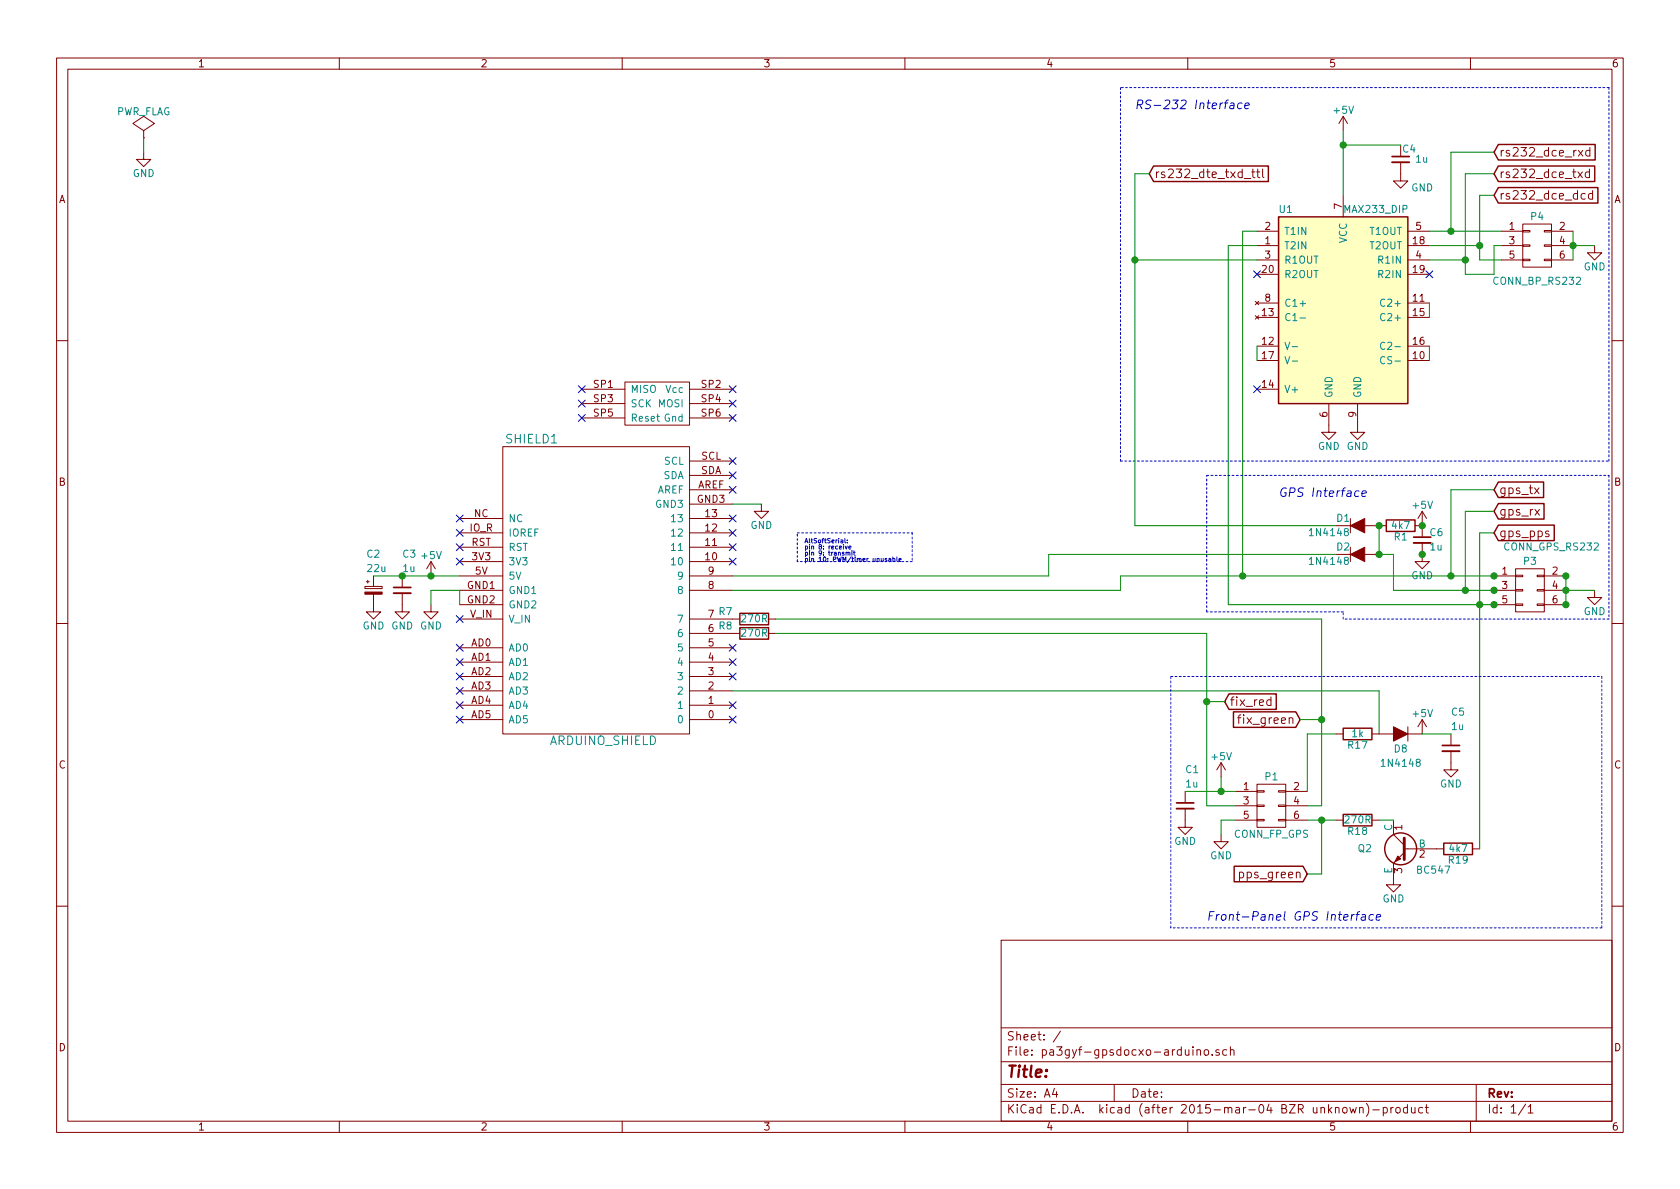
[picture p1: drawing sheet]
<svg xmlns="http://www.w3.org/2000/svg" width="297mm" height="210mm" viewBox="0 0 297 210" stroke-linecap="round" stroke-linejoin="round" font-family="sans-serif">
<g fill="none" stroke="#840000" stroke-width=".18">
<path d="M10 10.3h277v189.9h-277zM12 12.2h273v186.1h-273zM60 10.3v1.9M110 10.3v1.9M160 10.3v1.9M210 10.3v1.9M260 10.3v1.9M25.4 24.4h.1M25.4 23.1l1.9-1.3-1.9-1.2-1.9 1.2 1.9 1.3v1.3M25.4 26.9v1.3h1.3l-1.3 1.3-1.3-1.3h1.3M220 31.6h1.2M221.3 30.4h.6"/>
<path d="M221.5 29.9v1.3l.4 .2M222.2 30.4h.6M222.4 29.9v1.3l.4 .2M223.2 29.9v1.3l.3 .2M237.5 20.6v2.5M237.5 34.5v3.8M237.5 20.6l-.8 1.2M237.5 20.6l.8 1.2M247.6 28.7v3.3h1.3l-1.3 1.3-1.2-1.3h1.2M269.2 39.6h5.1v7.6h-5.1zM279 30.4l.8 1M279.1 26.6l.8 1"/>
<path d="M279.8 30.4l-.8 1M279.9 26.6l-.8 1M280.3 34.3a.48 .48 0 0 0-.7 .1v.7a.48 .48 0 0 0 .7 0M281 30.5a.48 .48 0 0 0-.6 .1v.7a.48 .48 0 0 0 .6 0M281 29.9v1.5M281.1 26.7a.48 .48 0 0 0-.7 0v.8a.48 .48 0 0 0 .7 0M281.1 26.1v1.5M281.6 34.3a.48 .48 0 0 0-.7 .1v.7a.48 .48 0 0 0 .7 0M281.6 33.7v1.5M221.9 53.3l.7 .6M221.9 55.8l.7 .6M222.2 40.9h3.9"/>
<path d="M222.2 43.4h3.9M222.2 46h3.9M222.2 53.6h3.9M222.2 48.5h3.9M222.2 56.1h3.9M222.6 53.3l-.7 .6M222.6 55.8l-.7 .6M248.9 40.9h3.8M248.9 43.4h3.8M248.9 46h3.8M248.9 53.6h3.8M248.9 48.5h3.8"/>
<path d="M248.9 56.1h3.8M265.4 40.9h3.8M265.4 43.4h3.8M265.4 46h3.8M269.2 45.8h1.3v.3h-1.3zM269.2 43.3h1.3v.3h-1.3zM269.2 40.8h1.3v.2h-1.3zM273 45.8h1.3v.3h-1.3zM273 43.3h1.3v.3h-1.3zM273 40.8h1.3v.2h-1.3zM274.3 40.9h3.8M274.3 43.4h3.8"/>
<path d="M274.3 46h3.8M281.9 43.4v1.3h1.3l-1.3 1.3-1.2-1.3h1.2M10 60.2h2M88.9 79h33v50.8h-33zM102.9 68.8h7.6M102.9 71.4h7.6M102.9 73.9h7.6M110.5 67.6h11.4v7.6h-11.4zM121.9 68.8h7.6M121.9 71.4h7.6M121.9 73.9h7.6M222.2 68.8h3.9"/>
<path d="M222.2 63.7h3.9M222.2 61.2h3.9M234.9 71.4v5h1.3l-1.3 1.3-1.2-1.3h1.2M240 71.4v5h1.3l-1.3 1.3-1.2-1.3h1.2M248.9 63.7h3.8M248.9 61.2h3.8M285 60.2h2M76.2 99.3l-.8 1.3M76.2 99.3v2.5M76.2 99.3l.8 1.3M81.3 99.3h7.6M81.3 96.8h7.6"/>
<path d="M81.3 94.2h7.6M81.3 91.7h7.6M121.9 99.3h7.6M121.9 96.8h7.6M121.9 94.2h7.6M121.9 91.7h7.6M121.9 84.1h7.6M121.9 81.5h7.6M121.9 89.1h7.6M121.9 86.6h7.6M134.6 89.1v1.3h1.3l-1.3 1.3-1.3-1.3h1.3M236.2 93h2.6"/>
<path d="M236.2 98h2.6M238.8 91.7v2.5M238.8 96.8v2.5M241.3 93h3.8M241.3 98h2.5M250.2 93h1.3M251.5 96v3.3h1.2l-1.2 1.3-1.3-1.3h1.3M251.5 90.4v4.5M251.5 90.4l-.8 1.3M251.5 90.4l.7 1.3M271.3 86.3l.8 1M271.4 90.1l.8 1"/>
<path d="M272.1 86.3l-.8 1M272.2 90.1l-.8 1M273.8 94l-.3-.1-.2 .2v.2l.5 .2v.3h-.5M10 110.3h2M64.5 103.7h3.1v.4h-3.1zM64.8 102.9h.5M65 102.6v.5M66 105.1v3.1h1.3l-1.3 1.3-1.2-1.3h1.2M66 101.8v1.9M71.1 104.9v3.3h1.3l-1.3 1.3-1.3-1.3h1.3M71.1 101.8v2M76.2 106.9v1.3h1.3l-1.3 1.3-1.3-1.3h1.3"/>
<path d="M81.3 119.6h7.6M81.3 117.1h7.6M81.3 114.5h7.6M81.3 109.5h7.6M81.3 104.4h7.6M81.3 101.8h7.6M81.3 106.9h7.6M121.9 119.6h7.6M121.9 117.1h7.6M121.9 114.5h7.6M121.9 112h8.9M121.9 109.5h8.9"/>
<path d="M121.9 104.4h7.6M121.9 101.8h7.6M135.9 112h1.3M135.9 109.5h1.3M264.2 104.4h3.8M264.2 101.8h3.8M264.2 106.9h3.8M268 106.8h1.2v.3h-1.2zM268 104.3h1.2v.2h-1.2zM268 101.7h1.2v.3h-1.2zM268 100.6h5v7.6h-5zM271.8 106.8h1.2v.3h-1.2z"/>
<path d="M271.8 104.3h1.2v.2h-1.2zM271.8 101.7h1.2v.3h-1.2zM273 104.4h3.9M273 101.8h3.9M273 106.9h3.9M281.9 104.4v1.3h1.3l-1.3 1.2-1.2-1.2h1.2M285 110.3h2M81.3 127.2h7.6M81.3 124.7h7.6M81.3 122.2h7.6M121.9 127.2h7.6M121.9 124.7h7.6"/>
<path d="M121.9 122.2h7.6M209.5 139.9v2M215.9 134.9l-.8 1.2M215.9 134.9v2.5M215.9 134.9l.8 1.2M218.4 139.9h3.8M222.2 139.8h1.3v.3h-1.3zM222.2 138.7h5.1v7.6h-5.1zM224.7 123.8a.48 .48 0 0 0-.6 .1v.7a.48 .48 0 0 0 .6 .1M224.7 123.2v1.6M226.1 139.8h1.2v.3h-1.2zM227.3 139.9h3.8"/>
<path d="M236.2 129.8h1.3M242.6 129.8h3.8M248.9 128.5v2.6M251.5 127.2v2.6h-2.6M251.5 127.2l-.8 1.3M251.5 127.2l.7 1.3M256.5 132.8v3.3h1.3l-1.3 1.3-1.2-1.3h1.2M256.5 129.8v1.9M209.5 143v3.3h1.3l-1.3 1.3-1.2-1.3h1.2M215.9 147.6v1.2h1.3l-1.3 1.3-1.3-1.3h1.3M218.4 142.5h3.8M218.4 145h3.8"/>
<path d="M222.2 144.9h1.3v.3h-1.3zM222.2 142.4h1.3v.2h-1.3zM226.1 144.9h1.2v.3h-1.2zM226.1 142.4h1.2v.2h-1.2zM227.3 142.5h3.8M227.3 145h3.8M236.2 145h1.3M242.6 145h1.2M246.4 145v2.6l1.9 1.9M248.3 150.7l-1.9 1.9v3.9h1.2l-1.2 1.2-1.3-1.2h1.3M248.3 150.1h7M260.3 150.1h1.3"/>
<path d="M10 160.2h2M177 166.3h108v32h-108zM285 160.2h2M60 198.3v1.9M110 198.3v1.9M160 198.3v1.9M177 194.8h108M177 191.8h108M177 187.8h108M177 181.8h108M186.4 192.5l-.3 1h.9M186.8 193v1"/>
<path d="M187.5 182.3l-1.3 2M197 191.8v3M210 198.3v1.9M210.9 185.1v.2M210.9 185.6v1M211.6 185.7l.2-.1 .4 .1 .1 .9M211.6 185.6v1M213 185.7l.2-.1 .4 .1 .1 .6-.1 .2-.4 .1-.2-.1zM214.3 186.5v.1M215.5 185.7a.37 .37 0 0 0-.5 .1v.2l.5 .2 .1 .1-.2 .3-.4-.1M216.9 185.7l-.4-.1-.3 .3 .1 .6 .2 .1 .4-.1M217.6 185.7l.2-.1 .3 .1 .1 .9"/>
<path d="M217.6 185.1v1.5M237.5 196l.2-.2 .4 .2 .1 .5-.2 .2-.3 .1-.2-.1zM238.7 195.8l.3 1 .2-.7 .3 .7 .3-1M240.4 196l.2-.2 .4 .1v.9M240.4 195.8v1M241.6 195.1a1.71 1.71 0 0 1 0 2.3M242.7 196.3h1.2M244.6 195.9l.4-.1 .3 .3-.1 .6h-.6M244.6 195.8v1.5M245.9 195.8v1M246.4 195.8l-.5 .3M246.9 196l.2-.2 .4 .2 .1 .5-.2 .2-.3 .1-.2-.1z"/>
<path d="M248.8 195.9l-.4-.1-.3 .3 .1 .6 .2 .1 .4-.1M248.8 195.3v1.5M249.6 195.8v.9l.4 .1 .2-.1M250.2 195.8v1M251.5 195.9l-.4-.1-.3 .3 .1 .6 .2 .1 .4-.1M252 195.8h.6M252.2 195.3v1.3l.4 .2M260 198.3v1.9M261 191.8v6.5M269.7 195.2l-1.2 2M270.2 195.8l.4-.5v1.5M270.2 196.8h.8"/>
</g>
<g fill="none" stroke="#840000" stroke-width=".25">
<path d="M204 29.4h20.3v2.7h-20.3l-.8-1.4zM226.1 38.3h22.8v33.1h-22.8zM264.9 29.4h17.1v2.7h-17.1l-.7-1.4zM264.9 25.5h17.1v2.8h-17.1l-.7-1.4zM264.9 33.2h17.6v2.7h-17.6l-.7-1.4zM245.1 91.9h5.1v2.1h-5.1zM264.9 85.2h8v2.8h-8l-.7-1.4zM264.9 89h8.1v2.8h-8.1l-.7-1.4zM264.9 92.9h9.9v2.7h-9.9l-.7-1.4zM130.8 111h5.1v2h-5.1zM130.8 108.5h5.1v2h-5.1zM217.3 122.7h8.4v2.7h-8.4l-.8-1.3z"/>
<path d="M218.1 125.9h11l.8 1.3-.8 1.4h-11zM237.5 128.8h5.1v2h-5.1zM218.2 153.2h12.2l.7 1.4-.7 1.3h-12.2zM237.5 144h5.1v2h-5.1zM255.3 149.1h5v2h-5z"/>
<circle cx="247.6" cy="150.1" r="2.82"/>
</g>
<path d="M226.1 38.3h22.8v33.1h-22.8z" fill="#ffffc2" stroke="#ffffc2" stroke-width=".25"/>
<path d="M229.9 56.2h.9M227.2 60.5l.4 1.3 .4-1.3M227.2 63.1l.4 1.2 .4-1.2M228.5 61.3h.9M228.5 63.8h.9M244.9 63.2a.5 .5 0 0 0-.7 0 .5 .5 0 0 0-.1 .6l.1 .3a.41 .41 0 0 0 .7 .1M244.9 60.6a.5 .5 0 0 0-.7 0 .5 .5 0 0 0-.1 .6l.1 .4a.41 .41 0 0 0 .7 .1" fill="none" stroke="#008484" stroke-width=".18"/>
<g fill="none" stroke="#000084" stroke-width=".18">
<path d="M221.6 47.9l1.3 1.2M222.9 47.9l-1.3 1.2M252.1 47.9l1.2 1.2M253.3 47.9l-1.2 1.2M102.3 68.2l1.2 1.2M102.3 70.8l1.2 1.2M102.3 73.3l1.2 1.2M103.5 68.2l-1.2 1.2M103.5 70.8l-1.2 1.2M103.5 73.3l-1.2 1.2M128.9 68.2l1.2 1.2M128.9 70.8l1.2 1.2"/>
<path d="M128.9 73.3l1.2 1.2M130.1 68.2l-1.2 1.2M130.1 70.8l-1.2 1.2M130.1 73.3l-1.2 1.2M221.6 68.2l1.3 1.2M222.9 68.2l-1.3 1.2M80.7 98.7l1.2 1.2M80.7 96.2l1.2 1.2M80.7 93.6l1.2 1.2M80.7 91.1l1.2 1.2M81.9 98.7l-1.2 1.2M81.9 96.2l-1.2 1.2"/>
<path d="M81.9 93.6l-1.2 1.2M81.9 91.1l-1.2 1.2M128.9 80.9l1.2 1.2M128.9 83.5l1.2 1.2M128.9 86l1.2 1.2M128.9 98.7l1.2 1.2M128.9 96.2l1.2 1.2M128.9 93.6l1.2 1.2M128.9 91.1l1.2 1.2M130.1 80.9l-1.2 1.2M130.1 83.5l-1.2 1.2M130.1 86l-1.2 1.2"/>
<path d="M130.1 98.7l-1.2 1.2M130.1 96.2l-1.2 1.2M130.1 93.6l-1.2 1.2M130.1 91.1l-1.2 1.2M80.7 108.9l1.2 1.2M80.7 113.9l1.2 1.3M80.7 116.5l1.2 1.2M80.7 119l1.2 1.2M81.9 108.9l-1.2 1.2M81.9 119l-1.2 1.2M81.9 113.9l-1.2 1.3M81.9 116.5l-1.2 1.2"/>
<path d="M128.9 119l1.2 1.2M128.9 116.5l1.2 1.2M128.9 113.9l1.2 1.3M130.1 119l-1.2 1.2M130.1 116.5l-1.2 1.2M130.1 113.9l-1.2 1.3M80.7 121.6l1.2 1.2M80.7 124.1l1.2 1.2M80.7 126.6l1.2 1.3M81.9 121.6l-1.2 1.2M81.9 124.1l-1.2 1.2M81.9 126.6l-1.2 1.3"/>
<path d="M128.9 124.1l1.2 1.2M128.9 126.6l1.2 1.3M130.1 124.1l-1.2 1.2M130.1 126.6l-1.2 1.3"/>
</g>
<path d="M246.1 28.7h3.1M249.9 96h3.1M69.6 104.9h3M255 132.8h3.1M208 143h3.1" fill="none" stroke="#840000" stroke-width=".33"/>
<path d="M246.1 27.7h3.1M249.9 95h3.1M69.6 103.9h3M255 131.8h3.1M208 142h3.1" fill="none" stroke="#840000" stroke-width=".3"/>
<g fill="#840000" stroke="#840000" stroke-width=".18">
<path d="M64.5 104.7h3.1v.4h-3.1z"/>
<path d="M246.4 128.5l2.5 1.3-2.5 1.3z"/>
<path d="M247.1 151.4l.5 .5-1 .5z"/>
<path d="M238.8 93l2.5-1.3v2.5z"/>
<path d="M238.8 98l2.5-1.2v2.5z"/>
</g>
<path d="M248.3 148.2v3.8" fill="none" stroke="#840000" stroke-width=".51"/>
<g fill="none" stroke="#0000c2" stroke-width=".18">
<path d="M217.6 18.3h.6l-.1 .9M218.2 18.6h-.5a.32 .32 0 0 0-.2 .5h.6M219.6 18.3a.5 .5 0 0 0-.8 .2v.4l.1 .2h.6M220.1 18.7l.8-.1-.1-.3h-.6l-.1 .7 .2 .2 .4-.1M148.7 95.5h.3v.5M149 95.7l-.4 .1 .1 .2h.3M149.1 96.3v.1M149.1 96.6v.5M149.4 95.2v.7l.1 .1M149.4 96.6l.2 .5 .2-.5M149.6 97.7h.3v.5M149.6 97.7v.5"/>
<path d="M149.8 95.9v.1M149.8 95.5v.1M149.9 97.8l.3-.1 .1 .5M150.1 96.8l.4-.1-.1-.1-.3 .1v.3h.3M150.6 97.4v.1M150.6 97.7v.5M150.9 97.7h.3M151 97.4v.7l.2 .1M156.8 98.8l-.3 .1v.1l.3 .1v.1h-.3M157.1 98.8h.4v.5M157.5 98.9l-.4 .2 .1 .2 .3-.1M157.9 98.8h.3v.1v.3h-.3"/>
<path d="M157.9 98.5v.8M158.6 98.5v.7l.1 .1M159 99l.3-.1v-.1l-.3 .1v.3h.3M240.3 86.9a.5 .5 0 0 0-.8 .2v.4l.1 .2h.6M240.8 87.3l.8-.2-.1-.2h-.6l-.1 .7 .2 .2 .4-.1M239.4 161.7l-.2 .1-.2 .2M239.8 161.7h.5M240.4 161.2l-.4 .2-.2 1.3M240.8 161.8h.6v.9M241.5 162.1h-.6a.32 .32 0 0 0-.2 .6h.7M242.8 161.8a.5 .5 0 0 0-.7 .2l-.1 .5 .2 .2h.5M243.4 162.2l.7-.1v-.3h-.6l-.2 .7 .2 .2h.5"/>
</g>
<g fill="none" stroke="#008400" stroke-width=".18">
<path d="M25.4 24.4v2.5M203.2 30.7h-2.5v62.3h35.5M237.5 23.1v11.4M237.5 25.6h10.1M264.2 30.7h-5.1v17.8h5.1v-5.1h1.2M264.2 34.5h-2.6v11.5h3.8M264.2 26.9h-7.7v14M200.7 46h21.5M222.2 43.4h-5v63.5h47M222.2 40.9h-2.5v60.9M252.7 53.6v2.5M252.7 43.4h8.9"/>
<path d="M252.7 40.9h12.7M252.7 46h6.4M278.1 40.9v5.1M278.1 43.4h3.8M222.2 61.2v2.5M252.7 61.2v2.5M129.5 89.1h5.1M236.2 98h-50.8v3.8h-55.9M243.8 93v5h2.6v6.4h17.8M264.2 94.2h-2.6v55.9M264.2 86.6h-7.7v15.2M264.2 90.4h-5.1v14"/>
<path d="M66 101.8h15.3M76.2 106.9v-2.5h5.1v2.5M137.2 109.5h96.5v33h-2.6M137.2 112h76.2v30.5h5M264.2 101.8h-66.1v2.6h-68.6M276.9 101.8v5.1M276.9 104.4h5M129.5 122.2h114.3v7.6M209.5 139.9h8.9M213.4 124.1h3.1M215.9 137.4v2.5M229.9 127.2h3.8"/>
<path d="M236.2 129.8h-5.1v10.1M251.5 129.8h5M218.4 145h-2.5v2.6M231.1 145h5.1M233.7 145v9.6h-2.6M243.8 145h2.6"/>
</g>
<g fill="#008400" stroke="#008400" stroke-width=".25">
<circle cx="276.9" cy="104.4" r=".51"/>
<circle cx="278.1" cy="43.4" r=".51"/>
<circle cx="237.5" cy="25.6" r=".51"/>
<circle cx="256.5" cy="101.8" r=".51"/>
<circle cx="219.7" cy="101.8" r=".51"/>
<circle cx="259.1" cy="104.4" r=".51"/>
<circle cx="261.6" cy="106.9" r=".51"/>
<circle cx="200.7" cy="46" r=".51"/>
<circle cx="76.2" cy="101.8" r=".51"/>
<circle cx="71.1" cy="101.8" r=".51"/>
<circle cx="256.5" cy="40.9" r=".51"/>
<circle cx="259.1" cy="46" r=".51"/>
<circle cx="261.6" cy="43.4" r=".51"/>
<circle cx="215.9" cy="139.9" r=".51"/>
<circle cx="243.8" cy="93" r=".51"/>
<circle cx="243.8" cy="98" r=".51"/>
<circle cx="276.9" cy="101.8" r=".51"/>
<circle cx="276.9" cy="106.9" r=".51"/>
<circle cx="264.2" cy="106.9" r=".51"/>
<circle cx="264.2" cy="104.4" r=".51"/>
<circle cx="264.2" cy="101.8" r=".51"/>
<circle cx="251.5" cy="98" r=".51"/>
<circle cx="251.5" cy="93" r=".51"/>
<circle cx="213.4" cy="124.1" r=".51"/>
<circle cx="233.7" cy="127.2" r=".51"/>
<circle cx="233.7" cy="145" r=".51"/>
</g>
<g fill="none" stroke="#0000c2" stroke-width=".18" stroke-dasharray=".3 .4">
<path d="M198.1 15.5v66M284.5 15.5h-86.4M141 94.2h20.3M141 99.3v-5.1M161.3 94.2v5.1M161.3 99.3h-20.3M198.1 81.5h86.4M213.4 84.1h71.1M284.5 81.5v-66M284.5 84.1v25.4M207 119.6h76.2M213.4 108.2v-24.1"/>
<path d="M237.5 109.5v-1.3M237.5 108.2h-24.1M283.2 119.6v44.5M284.5 109.5h-47M207 164.1v-44.5M283.2 164.1h-76.2"/>
</g>
<text font-size="2.8" fill="#840000" x="178" y="190.5">Title:</text>
<g font-size="2.1" fill="#0000c2">
<text x="200.7" y="19.3">RS-232 Interface</text>
<text x="226.1" y="87.9">GPS Interface</text>
<text x="213.4" y="162.8">Front-Panel GPS Interface</text>
</g>
<g font-size="2.1" fill="#840000">
<text x="265.1" y="27.7">rs232_dce_rxd</text>
<text x="204.1" y="31.5">rs232_dte_txd_ttl</text>
<text x="265.1" y="31.5">rs232_dce_txd</text>
<text x="265.1" y="35.3">rs232_dce_dcd</text>
<text x="265.1" y="87.4">gps_tx</text>
<text x="265.1" y="91.2">gps_rx</text>
<text x="265.1" y="95">gps_pps</text>
<text x="217.4" y="124.8">fix_red</text>
<text x="219.5" y="128">fix_green</text>
<text x="219.5" y="155.3">pps_green</text>
<text x="178" y="184">Sheet: /</text>
<text x="178" y="186.7">File: pa3gyf-gpsdocxo-arduino.sch</text>
<text x="178" y="196.9">KiCad E.D.A. kicad (after 2015-mar-04 BZR unknown)-product</text>
<text x="178" y="194.1">Size: A4</text>
<text x="200" y="194.1">Date:</text>
<text x="263" y="194.1">Rev:</text>
<text x="263" y="196.9">Id: 1/1</text>
</g>
<g font-size="2.1" fill="#008484">
<text x="89.5" y="78.4">SHIELD1</text>
<text x="97.3" y="131.7">ARDUINO_SHIELD</text>
</g>
<g font-size="1.8" fill="#840000">
<text x="35" y="11.9">1</text>
<text x="85" y="11.9">2</text>
<text x="135" y="11.9">3</text>
<text x="185" y="11.9">4</text>
<text x="235" y="11.9">5</text>
<text x="285" y="11.9">6</text>
<text x="10.4" y="35.9">A</text>
<text x="285.4" y="35.9">A</text>
<text x="223.7" y="40.6">2</text>
<text x="237.2" y="36.9" transform="rotate(-90 237.2 36.9)">7</text>
<text x="250.3" y="40.6">5</text>
<text x="266.9" y="40.6">1</text>
<text x="275.7" y="40.6">2</text>
<text x="223.7" y="43.2">1</text>
<text x="223.7" y="45.7">3</text>
<text x="249.9" y="43.2">18</text>
<text x="250.3" y="45.7">4</text>
<text x="266.9" y="43.2">3</text>
<text x="266.9" y="45.7">5</text>
<text x="275.7" y="43.2">4</text>
<text x="275.7" y="45.7">6</text>
<text x="223.2" y="48.3">20</text>
<text x="223.7" y="53.3">8</text>
<text x="249.9" y="53.3">11</text>
<text x="249.9" y="48.3">19</text>
<text x="223.2" y="55.9">13</text>
<text x="249.9" y="55.9">15</text>
<text x="223.2" y="61">12</text>
<text x="223.2" y="63.5">17</text>
<text x="249.9" y="63.5">10</text>
<text x="249.9" y="61">16</text>
<text x="105" y="68.6">SP1</text>
<text x="105" y="71.1">SP3</text>
<text x="124.1" y="68.6">SP2</text>
<text x="124.1" y="71.1">SP4</text>
<text x="223.2" y="68.6">14</text>
<text x="105" y="73.7">SP5</text>
<text x="124.1" y="73.7">SP6</text>
<text x="234.7" y="73.8" transform="rotate(-90 234.7 73.8)">6</text>
<text x="239.8" y="73.8" transform="rotate(-90 239.8 73.8)">9</text>
<text x="123.9" y="83.8">SDA</text>
<text x="124" y="81.3">SCL</text>
<text x="10.4" y="85.9">B</text>
<text x="123.3" y="88.9">GND3</text>
<text x="123.3" y="86.4">AREF</text>
<text x="285.4" y="85.9">B</text>
<text x="83" y="94">IO_R</text>
<text x="83.8" y="91.4">NC</text>
<text x="124.8" y="94">12</text>
<text x="124.8" y="91.4">13</text>
<text x="83.3" y="96.5">RST</text>
<text x="83.5" y="99.1">3V3</text>
<text x="84" y="101.6">5V</text>
<text x="124.8" y="99.1">10</text>
<text x="124.8" y="96.5">11</text>
<text x="125.2" y="101.6">9</text>
<text x="265.6" y="101.6">1</text>
<text x="274.5" y="101.6">2</text>
<text x="82.7" y="104.1">GND1</text>
<text x="82.7" y="106.7">GND2</text>
<text x="125.2" y="104.1">8</text>
<text x="265.6" y="104.1">3</text>
<text x="265.6" y="106.7">5</text>
<text x="274.5" y="104.1">4</text>
<text x="274.5" y="106.7">6</text>
<text x="83.1" y="109.2">V_IN</text>
<text x="125.2" y="111.8">6</text>
<text x="125.2" y="109.2">7</text>
<text x="83.3" y="114.3">AD0</text>
<text x="83.3" y="116.8">AD1</text>
<text x="83.3" y="119.4">AD2</text>
<text x="125.2" y="119.4">3</text>
<text x="125.2" y="116.8">4</text>
<text x="125.2" y="114.3">5</text>
<text x="83.3" y="121.9">AD3</text>
<text x="83.3" y="124.5">AD4</text>
<text x="125.2" y="124.5">1</text>
<text x="125.2" y="121.9">2</text>
<text x="83.3" y="127">AD5</text>
<text x="125.2" y="127">0</text>
<text x="10.4" y="135.9">C</text>
<text x="285.4" y="135.9">C</text>
<text x="219.9" y="139.7">1</text>
<text x="219.9" y="142.2">3</text>
<text x="228.8" y="139.7">2</text>
<text x="228.8" y="142.2">4</text>
<text x="219.9" y="144.8">5</text>
<text x="228.8" y="144.8">6</text>
<text x="247.9" y="146.8" transform="rotate(-90 247.9 146.8)">1</text>
<text x="247.9" y="154.4" transform="rotate(-90 247.9 154.4)">3</text>
<text x="251" y="151.6">2</text>
<text x="10.4" y="185.9">D</text>
<text x="285.4" y="185.9">D</text>
<text x="35" y="199.9">1</text>
<text x="85" y="199.9">2</text>
<text x="135" y="199.9">3</text>
<text x="185" y="199.9">4</text>
<text x="235" y="199.9">5</text>
<text x="285" y="199.9">6</text>
</g>
<g font-size="1.8" fill="#008484">
<text x="20.4" y="20.4">PWR_FLAG</text>
<text x="235.9" y="20.1">+5V</text>
<text x="248" y="27">C4</text>
<text x="250.3" y="28.7">1u</text>
<text x="23.4" y="31.3">GND</text>
<text x="249.5" y="33.8">GND</text>
<text x="226.2" y="37.6">U1</text>
<text x="227.1" y="41.5">T1IN</text>
<text x="237.8" y="37.6">MAX233_DIP</text>
<text x="242.1" y="41.5">T1OUT</text>
<text x="270.7" y="38.9">P4</text>
<text x="227.1" y="44.1">T2IN</text>
<text x="227.1" y="46.6">R1OUT</text>
<text x="238.1" y="43.1" transform="rotate(-90 238.1 43.1)">VCC</text>
<text x="242.1" y="44.1">T2OUT</text>
<text x="243.9" y="46.6">R1IN</text>
<text x="280" y="47.8">GND</text>
<text x="227.1" y="49.1">R2OUT</text>
<text x="243.9" y="49.1">R2IN</text>
<text x="264.3" y="50.3">CONN_BP_RS232</text>
<text x="227.1" y="54.2">C1+</text>
<text x="227.1" y="56.8">C1-</text>
<text x="244.6" y="54.2">C2+</text>
<text x="244.6" y="56.8">C2+</text>
<text x="244.9" y="64.4">CS-</text>
<text x="245.1" y="61.8">C2-</text>
<text x="111.5" y="69.5">MISO</text>
<text x="117.8" y="69.5">Vcc</text>
<text x="227.1" y="69.5">V+</text>
<text x="235.6" y="70.4" transform="rotate(-90 235.6 70.4)">GND</text>
<text x="240.7" y="70.4" transform="rotate(-90 240.7 70.4)">GND</text>
<text x="111.5" y="72">SCK</text>
<text x="111.5" y="74.5">Reset</text>
<text x="116.4" y="72">MOSI</text>
<text x="117.4" y="74.5">Gnd</text>
<text x="117.4" y="82.2">SCL</text>
<text x="233" y="79.5">GND GND</text>
<text x="116" y="89.8">GND3</text>
<text x="116.1" y="87.2">AREF</text>
<text x="117.2" y="84.7">SDA</text>
<text x="249.9" y="90">+5V</text>
<text x="89.9" y="92.3">NC</text>
<text x="89.9" y="94.9">IOREF</text>
<text x="118.9" y="94.9">12</text>
<text x="118.9" y="92.3">13</text>
<text x="132.7" y="93.5">GND</text>
<text x="231.9" y="94.8">1N4148</text>
<text x="236.4" y="92.2">D1</text>
<text x="246.2" y="93.5">4k7</text>
<text x="246.5" y="95.5">R1</text>
<text x="252.9" y="94.8">C6</text>
<text x="64.9" y="98.6">C2</text>
<text x="65" y="101.1">22u</text>
<text x="71.2" y="98.6">C3 +5V</text>
<text x="71.3" y="101.1">1u</text>
<text x="89.9" y="99.9">3V3</text>
<text x="89.9" y="97.4">RST</text>
<text x="118.9" y="99.9">10</text>
<text x="118.9" y="97.4">11</text>
<text x="231.9" y="99.9">1N4148</text>
<text x="236.4" y="97.3">D2</text>
<text x="252.9" y="97.3">1u</text>
<text x="266.2" y="97.3">CONN_GPS_RS232</text>
<text x="269.4" y="99.9">P3</text>
<text x="89.9" y="102.5">5V</text>
<text x="89.9" y="105">GND1</text>
<text x="89.9" y="107.6">GND2</text>
<text x="119.9" y="105">8</text>
<text x="119.9" y="102.5">9</text>
<text x="249.5" y="102.4">GND</text>
<text x="64.1" y="111.3">GND GND GND</text>
<text x="89.9" y="110.1">V_IN</text>
<text x="119.9" y="112.6">6</text>
<text x="119.9" y="110.1">7</text>
<text x="127.2" y="111.3">R8</text>
<text x="127.2" y="108.8">R7</text>
<text x="131.2" y="112.6">270R</text>
<text x="131.2" y="110">270R</text>
<text x="280" y="108.8">GND</text>
<text x="89.9" y="115.2">AD0</text>
<text x="89.9" y="117.7">AD1</text>
<text x="119.9" y="117.7">4</text>
<text x="119.9" y="115.2">5</text>
<text x="89.9" y="120.3">AD2</text>
<text x="89.9" y="122.8">AD3</text>
<text x="89.9" y="125.3">AD4</text>
<text x="119.9" y="125.3">1</text>
<text x="119.9" y="122.8">2</text>
<text x="119.9" y="120.3">3</text>
<text x="89.9" y="127.9">AD5</text>
<text x="119.9" y="127.9">0</text>
<text x="239.1" y="130.3">1k</text>
<text x="249.9" y="126.8">+5V</text>
<text x="256.7" y="126.5">C5</text>
<text x="256.7" y="129.1">1u</text>
<text x="209.7" y="136.7">C1</text>
<text x="214.3" y="134.4">+5V</text>
<text x="223.7" y="138">P1</text>
<text x="238.4" y="132.4">R17</text>
<text x="244.6" y="135.6">1N4148</text>
<text x="246.5" y="133">D8</text>
<text x="209.7" y="139.2">1u</text>
<text x="254.6" y="139.2">GND</text>
<text x="207.6" y="149.4">GND</text>
<text x="218.2" y="148.1">CONN_FP_GPS</text>
<text x="237.9" y="145.6">270R</text>
<text x="238.4" y="147.6">R18</text>
<text x="246.1" y="146.9" transform="rotate(-90 246.1 146.9)">C</text>
<text x="250.8" y="149.9">B</text>
<text x="213.9" y="151.9">GND</text>
<text x="240.1" y="150.7">Q2</text>
<text x="246.1" y="154.5" transform="rotate(-90 246.1 154.5)">E</text>
<text x="250.7" y="154.5">BC547</text>
<text x="256.2" y="152.7">R19</text>
<text x="256.3" y="150.7">4k7</text>
<text x="244.4" y="159.6">GND</text>
</g>
<g font-size="1.1" fill="#0000c2">
<text x="142.2" y="96">AltSoftSerial:</text>
<text x="142.2" y="97.1">pin 8: receive</text>
<text x="142.2" y="98.2">pin 9: transmit</text>
<text x="142.2" y="99.3">pin 10: PWM/timer unusable</text>
</g>
</svg>
